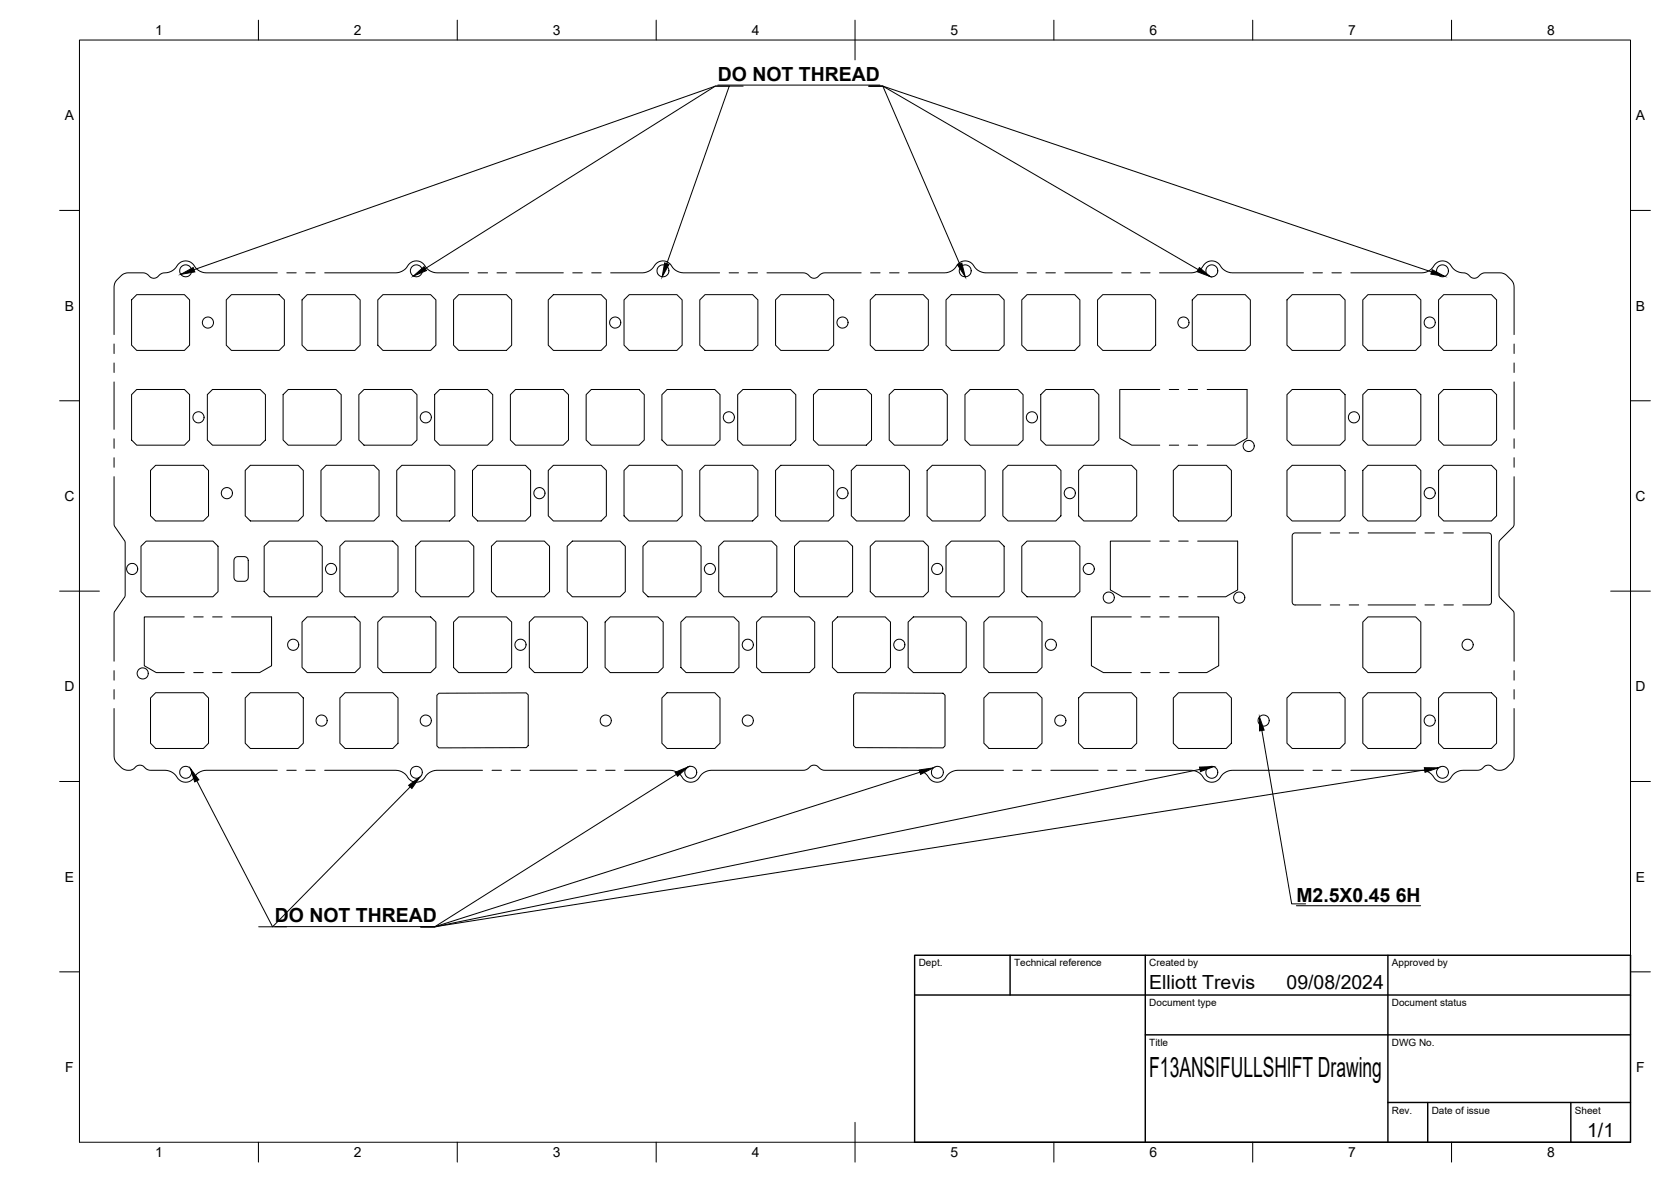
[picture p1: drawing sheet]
<svg xmlns="http://www.w3.org/2000/svg" width="420mm" height="297mm" viewBox="0 0 420 297" stroke-linecap="round" stroke-linejoin="round" font-family="sans-serif">
<!-- layer: Reference -->
<g fill="none" stroke="#000" stroke-width=".25">
<path d="M34.4 74h12l1.3 1.4v11.3l-1.3 1.4h-12l-1.3-1.4v-11.3zM58.2 74h12l1.3 1.4v11.3l-1.3 1.4h-12l-1.3-1.4v-11.3zM69.7 68.6h-17.8a3.7 3.7 0 0 1-3.3-2.2 2.6 2.6 0 0 0-4.4 .9 4.5 4.5 0 0 1-3.5 1.4l-.3 .2a2.09 2.09 0 0 1-2.3 .9 3.9 3.9 0 0 0-2.2-1.2l-4.4 .1a4.6 4.6 0 0 0-2.3 1.9l-.5 1.5v12M72.1 68.6h2.4M76.9 68.6h2.3M77.2 74h12l1.4 1.4v11.3l-1.4 1.4h-12l-1.3-1.4v-11.3zM81.6 68.6h17.9a3.7 3.7 0 0 0 3.3-2.2 2.6 2.6 0 0 1 4.3 .9l.8 .7 1.5 .5 8.4 .1M96.3 74h12l1.3 1.4v11.3l-1.3 1.4h-12l-1.3-1.4v-11.3zM115.3 74h12l1.4 1.4v11.3l-1.4 1.4h-12l-1.3-1.4v-11.3zM120.2 68.6h2.4M125 68.6h2.4M129.7 68.6h11.9"/>
<path d="M139.1 74h12.1l1.3 1.4v11.3l-1.3 1.4h-12.1l-1.2-1.4v-11.3zM144 68.6h2.4M148.8 68.6h2.4M153.5 68.6h8a3.7 3.7 0 0 0 3.3-2.2 2.58 2.58 0 0 1 4.3 .9l.8 .7 1.5 .5 9.5 .1M156.9 75.4l1.3-1.4h12l1.3 1.4v11.3l-1.3 1.4h-12l-1.3-1.4zM176 75.4l1.3-1.4h12l1.3 1.4v11.3l-1.3 1.4h-12l-1.3-1.4zM183.3 68.6h2.4M188.1 68.6h2.4M192.8 68.6h9.1a3.9 3.9 0 0 1 2.3 1.2 1.64 1.64 0 0 0 1.9-.7l.6-.4 .8-.1h9M195 75.4l1.3-1.4h12l1.3 1.4v11.3l-1.3 1.4h-12l-1.3-1.4zM218.9 68.6h2.4M220.1 74h12l1.3 1.4v11.3l-1.3 1.4h-12l-1.3-1.4v-11.3z"/>
<path d="M223.7 68.6h2.4M228.4 68.6h9.1a3.7 3.7 0 0 0 3.3-2.2 2.6 2.6 0 0 1 4.4 .9l.7 .7 1.5 .5 8.4 .1M239.2 74h12l1.3 1.4v11.3l-1.3 1.4h-12l-1.3-1.4v-11.3zM256.9 75.4l1.3-1.4h12l1.3 1.4v11.3l-1.3 1.4h-12l-1.3-1.4zM258.2 68.6h2.4M263 68.6h2.4M267.7 68.6h12M276 75.4l1.3-1.4h12l1.3 1.4v11.3l-1.3 1.4h-12l-1.3-1.4zM282 68.6h2.4M286.8 68.6h2.4M291.5 68.6h8a3.7 3.7 0 0 0 3.3-2.2 2.58 2.58 0 0 1 4.3 .9l1.3 .9 1.5 .4h17.8M299.8 75.4l1.3-1.4h12l1.3 1.4v11.3l-1.3 1.4h-12l-1.3-1.4z"/>
<path d="M323.6 75.4l1.3-1.4h12l1.3 1.4v11.3l-1.3 1.4h-12l-1.3-1.4zM330.1 68.6h2.4M334.9 68.6h2.4M339.7 68.6h17.8a3.7 3.7 0 0 0 3.3-2.2 2.6 2.6 0 0 1 4.4 .9 4.5 4.5 0 0 0 3.4 1.4l.4 .2a2.09 2.09 0 0 0 2.2 .9 3.9 3.9 0 0 1 2.3-1.2l4.4 .1a4.6 4.6 0 0 1 2.3 1.9l.5 1.5v12M344 74h12l1.3 1.4v11.3l-1.3 1.4h-12l-1.3-1.4v-11.3zM363 74h12l1.3 1.4v11.3l-1.3 1.4h-12l-1.3-1.4v-11.3zM28.7 86.5v2.3M28.7 91.2v2.4M28.7 96v11.9M33.1 99.2l1.3-1.3h12l1.3 1.3v11.4l-1.3 1.3h-12l-1.3-1.3zM52.1 99.2l1.3-1.3h12l1.3 1.3v11.4l-1.3 1.3h-12l-1.3-1.3zM71.2 99.2l1.3-1.3h12l1.3 1.3v11.4l-1.3 1.3h-12l-1.3-1.3z"/>
<path d="M90.2 99.2l1.3-1.3h12l1.3 1.3v11.4l-1.3 1.3h-12l-1.3-1.3zM109.3 99.2l1.3-1.3h12l1.3 1.3v11.4l-1.3 1.3h-12l-1.3-1.3zM128.3 99.2l1.3-1.3h12l1.3 1.3v11.4l-1.3 1.3h-12l-1.3-1.3zM147.4 99.2l1.3-1.3h12l1.3 1.3v11.4l-1.3 1.3h-12l-1.3-1.3zM166.4 99.2l1.3-1.3h12l1.3 1.3v11.4l-1.3 1.3h-12l-1.3-1.3zM185.5 99.2l1.3-1.3h12l1.3 1.3v11.4l-1.3 1.3h-12l-1.3-1.3zM204.5 99.2l1.3-1.3h12l1.3 1.3v11.4l-1.3 1.3h-12l-1.3-1.3zM223.6 99.2l1.3-1.3h12l1.3 1.3v11.4l-1.3 1.3h-12l-1.3-1.3zM242.6 99.2l1.3-1.3h12l1.3 1.3v11.4l-1.3 1.3h-12l-1.3-1.3zM261.7 99.2l1.3-1.3h12l1.3 1.3v11.4l-1.3 1.3h-12l-1.3-1.3zM291.6 97.9h-10v12.2l3 1.8h7M294 97.9h2.4"/>
<path d="M298.8 97.9h2.3M303.5 97.9h10.1v12.2l-3 1.8h-7.1M323.6 99.2l1.3-1.3h12l1.3 1.3v11.4l-1.3 1.3h-12l-1.3-1.3zM342.7 99.2l1.3-1.3h12l1.3 1.3v11.4l-1.3 1.3h-12l-1.3-1.3zM363 97.9h12l1.3 1.3v11.4l-1.3 1.3h-12l-1.3-1.3v-11.4zM380.7 86.5v2.3M380.7 91.2v2.4M380.7 96v11.9M28.7 119.8v12.2l2.6 3.8 .2 .6v13.2l-.2 .6-2.6 3.7v12.3M28.7 110.3v2.4M28.7 115v2.4M37.8 118.2l1.3-1.3h12l1.3 1.3v11.4l-1.3 1.3h-12l-1.3-1.3z"/>
<path d="M61.7 118.2l1.2-1.3h12.1l1.3 1.3v11.4l-1.3 1.3h-12.1l-1.2-1.3zM80.7 118.2l1.3-1.3h12l1.3 1.3v11.4l-1.3 1.3h-12l-1.3-1.3zM99.8 118.2l1.2-1.3h12.1l1.3 1.3v11.4l-1.3 1.3h-12.1l-1.2-1.3zM118.8 118.2l1.3-1.3h12l1.3 1.3v11.4l-1.3 1.3h-12l-1.3-1.3zM137.9 118.2l1.2-1.3h12.1l1.3 1.3v11.4l-1.3 1.3h-12.1l-1.2-1.3zM156.9 118.2l1.3-1.3h12l1.3 1.3v11.4l-1.3 1.3h-12l-1.3-1.3zM176 118.2l1.3-1.3h12l1.3 1.3v11.4l-1.3 1.3h-12l-1.3-1.3zM195 118.2l1.3-1.3h12l1.3 1.3v11.4l-1.3 1.3h-12l-1.3-1.3zM214.1 118.2l1.3-1.3h12l1.3 1.3v11.4l-1.3 1.3h-12l-1.3-1.3zM233.1 118.2l1.3-1.3h12l1.3 1.3v11.4l-1.3 1.3h-12l-1.3-1.3zM252.2 118.2l1.3-1.3h12l1.3 1.3v11.4l-1.3 1.3h-12l-1.3-1.3zM271.2 118.2l1.3-1.3h12l1.3 1.3v11.4l-1.3 1.3h-12l-1.3-1.3z"/>
<path d="M294 111.9h2.4M295 118.2l1.3-1.3h12l1.3 1.3v11.4l-1.3 1.3h-12l-1.3-1.3zM298.8 111.9h2.3M323.6 118.2l1.3-1.3h12l1.3 1.3v11.4l-1.3 1.3h-12l-1.3-1.3zM342.7 118.2l1.3-1.3h12l1.3 1.3v11.4l-1.3 1.3h-12l-1.3-1.3zM361.7 118.2l1.3-1.3h12l1.3 1.3v11.4l-1.3 1.3h-12l-1.3-1.3zM380.7 119.8v12.2l-.3 .5-3.2 3.2-.3 .7v13.4l.3 .5 3.5 3.6v12.3M380.7 110.3v2.4M380.7 115v2.4M35.5 137.3l1.3-1.3h16.7l1.3 1.3v11.4l-1.3 1.3h-16.7l-1.3-1.3zM66.4 137.3l1.3-1.3h12l1.3 1.3v11.4l-1.3 1.3h-12l-1.3-1.3zM85.5 137.3l1.3-1.3h12l1.3 1.3v11.4l-1.3 1.3h-12l-1.3-1.3z"/>
<path d="M104.5 137.3l1.3-1.3h12l1.3 1.3v11.4l-1.3 1.3h-12l-1.3-1.3zM123.6 137.3l1.3-1.3h12l1.3 1.3v11.4l-1.3 1.3h-12l-1.3-1.3zM143.9 136h12l1.3 1.3v11.4l-1.3 1.3h-12l-1.3-1.3v-11.4zM161.7 137.3l1.3-1.3h12l1.3 1.3v11.4l-1.3 1.3h-12l-1.3-1.3zM180.7 137.3l1.3-1.3h12l1.3 1.3v11.4l-1.3 1.3h-12l-1.3-1.3zM199.8 137.3l1.3-1.3h12l1.3 1.3v11.4l-1.3 1.3h-12l-1.3-1.3zM218.8 137.3l1.3-1.3h12l1.3 1.3v11.4l-1.3 1.3h-12l-1.3-1.3zM237.9 137.3l1.3-1.3h12l1.3 1.3v11.4l-1.3 1.3h-12l-1.3-1.3zM256.9 137.3l1.3-1.3h12l1.3 1.3v11.4l-1.3 1.3h-12l-1.3-1.3zM289.2 136h-10v12.3l3 1.7h7M291.6 136h2.4M296.4 136h2.4"/>
<path d="M301.1 136h10.1v12.3l-3 1.7h-7.1M332.1 133.9h-6.6l-.5 .5-.1 16.9a.72 .72 0 0 0 .7 .7h6.5M334.5 133.9h2.4M339.2 133.9h2.4M344 133.9h11.9M358.3 133.9h2.4M363.1 133.9h2.3M367.8 133.9h6.6l.4 .3 .2 .5v16.8l-.6 .5h-6.6M46.3 155h-10v12.3l3 1.7h7M48.7 155h2.4M53.5 155h2.4M58.2 155h10.1v12.3l-3 1.7h-7.1"/>
<path d="M59.1 140.2l.5-.3h1.8a1 1 0 0 1 1 1v4.2a1 1 0 0 1-1 1h-1.6a1 1 0 0 1-1-1v-4.2zM75.9 156.3l1.3-1.3h12l1.4 1.3v11.4l-1.4 1.3h-12l-1.3-1.3zM95 156.3l1.3-1.3h12l1.3 1.3v11.4l-1.3 1.3h-12l-1.3-1.3zM114 156.3l1.3-1.3h12l1.4 1.3v11.4l-1.4 1.3h-12l-1.3-1.3zM133.1 156.3l1.3-1.3h12l1.3 1.3v11.4l-1.3 1.3h-12l-1.3-1.3zM152.1 156.3l1.3-1.3h12l1.4 1.3v11.4l-1.4 1.3h-12l-1.3-1.3zM171.2 156.3l1.3-1.3h12l1.3 1.3v11.4l-1.3 1.3h-12l-1.3-1.3zM190.2 156.3l1.4-1.3h11.9l1.4 1.3v11.4l-1.4 1.3h-11.9l-1.4-1.3zM209.3 156.3l1.3-1.3h12l1.3 1.3v11.4l-1.3 1.3h-12l-1.3-1.3zM228.3 156.3l1.4-1.3h12l1.3 1.3v11.4l-1.3 1.3h-12l-1.4-1.3zM247.4 156.3l1.3-1.3h12l1.3 1.3v11.4l-1.3 1.3h-12l-1.3-1.3zM284.5 155h-10.1v12.3l3 1.7h7.1"/>
<path d="M286.9 155h2.3M291.6 150h2.4M291.6 155h2.4M296.4 155h10v12.3l-3 1.7h-7M296.4 150h2.4M334.5 152h2.4M339.2 152h2.4M342.7 156.3l1.3-1.3h12l1.3 1.3v11.4l-1.3 1.3h-12l-1.3-1.3zM344 152h11.9M358.3 152h2.4M363.1 152h2.3M28.7 178.1l.1 12.7a4.9 4.9 0 0 0 2 2.3 2.58 2.58 0 0 0 3.6-.6 1.9 1.9 0 0 1 2.5 .8l1 .3h3.6a3.7 3.7 0 0 1 3.3 2.1 2.6 2.6 0 0 0 4.3-.8l1.3-1 1.5-.3h17.8"/>
<path d="M28.7 168.5v2.4M28.7 173.3v2.4M39.1 174.1h12l1.3 1.3v11.4l-1.3 1.3h-12l-1.3-1.3v-11.4zM48.7 169h2.4M53.5 169h2.4M62.9 174.1h12.1l1.3 1.3v11.4l-1.3 1.3h-12.1l-1.2-1.3v-11.4zM86.8 174.1h12l1.3 1.3v11.4l-1.3 1.3h-12l-1.3-1.3v-11.4zM110.4 174.2l21.9-.1 .5 .5v12.8l-.5 .5h-21.9l-.5-.5v-12.7zM167.7 174.1h12l1.3 1.3v11.4l-1.3 1.3h-12l-1.3-1.3v-11.4zM214.6 174.6l.5-.5 22 .1 .5 .5v12.7l-.5 .5h-22l-.5-.5zM247.4 175.4l1.3-1.3h12l1.3 1.3v11.4l-1.3 1.3h-12l-1.3-1.3zM271.2 175.4l1.3-1.3h12l1.3 1.3v11.4l-1.3 1.3h-12l-1.3-1.3z"/>
<path d="M286.9 169h2.3M291.6 169h2.4M295 175.4l1.3-1.3h12l1.3 1.3v11.4l-1.3 1.3h-12l-1.3-1.3zM323.6 175.4l1.3-1.3h12l1.3 1.3v11.4l-1.3 1.3h-12l-1.3-1.3zM344 174.1h12l1.3 1.3v11.4l-1.3 1.3h-12l-1.3-1.3v-11.4zM363 174.1h12l1.3 1.3v11.4l-1.3 1.3h-12l-1.3-1.3v-11.4zM380.7 178.1l-.1 12.7a4.9 4.9 0 0 1-2 2.3 2.57 2.57 0 0 1-3.6-.6 1.92 1.92 0 0 0-2.5 .8l-1 .3h-3.6a3.7 3.7 0 0 0-3.3 2.1 2.6 2.6 0 0 1-4.4-.8l-1.2-1-1.5-.3h-17.8M380.7 168.5v2.4M380.7 173.3v2.4M72.1 193.6h2.4M76.9 193.6h2.3M81.6 193.6h17.9a3.7 3.7 0 0 1 3.3 2.1 2.6 2.6 0 0 0 4.3-.8l.8-.7 1.5-.6h11.9"/>
<path d="M123.7 193.6h2.4M128.5 193.6h2.4M133.2 193.6h11.9M147.5 193.6h2.4M152.3 193.6h2.4M157.1 193.6h11.4a3.7 3.7 0 0 1 3.3 2.1 2.6 2.6 0 0 0 4.3-.8l1.3-1 1.5-.3h23.1a3.9 3.9 0 0 0 2.2-1.2 1.97 1.97 0 0 1 2.2 .9l1 .3h23.1a3.7 3.7 0 0 1 3.2 2.1 2.58 2.58 0 0 0 4.4-.8l.8-.7 1.4-.6h12M254.7 193.6h2.4M259.5 193.6h2.3M264.2 193.6h11.9M278.5 193.6h2.4M283.3 193.6h2.3M288 193.6h11.5a3.7 3.7 0 0 1 3.3 2.1 2.58 2.58 0 0 0 4.3-.8l1.3-1 1.5-.3h17.8"/>
<path d="M330.1 193.6h2.4M334.9 193.6h2.4"/>
<circle cx="46.7" cy="68.1" r="1.5"/>
<circle cx="104.7" cy="68.1" r="1.51"/>
<circle cx="166.7" cy="68.1" r="1.5"/>
<circle cx="242.7" cy="68.1" r="1.51"/>
<circle cx="304.7" cy="68.1" r="1.5"/>
<circle cx="362.7" cy="68.1" r="1.5"/>
<circle cx="52.3" cy="81.1" r="1.4"/>
<circle cx="154.7" cy="81.1" r="1.4"/>
<circle cx="211.8" cy="81.1" r="1.4"/>
<circle cx="297.6" cy="81.1" r="1.4"/>
<circle cx="359.5" cy="81.1" r="1.4"/>
<circle cx="49.9" cy="104.9" r="1.4"/>
<circle cx="107.1" cy="104.9" r="1.4"/>
<circle cx="183.3" cy="104.9" r="1.4"/>
<circle cx="259.5" cy="104.9" r="1.4"/>
<circle cx="314" cy="112.1" r="1.4"/>
<circle cx="340.4" cy="104.9" r="1.41"/>
<circle cx="57" cy="123.9" r="1.4"/>
<circle cx="135.6" cy="123.9" r="1.4"/>
<circle cx="211.8" cy="123.9" r="1.4"/>
<circle cx="269" cy="123.9" r="1.4"/>
<circle cx="359.5" cy="123.9" r="1.41"/>
<circle cx="33.2" cy="143" r="1.4"/>
<circle cx="83.2" cy="143" r="1.4"/>
<circle cx="178.5" cy="143" r="1.4"/>
<circle cx="235.6" cy="143" r="1.4"/>
<circle cx="273.7" cy="143" r="1.4"/>
<circle cx="278.8" cy="150.2" r="1.4"/>
<circle cx="311.6" cy="150.2" r="1.4"/>
<circle cx="35.9" cy="169.2" r="1.4"/>
<circle cx="73.7" cy="162" r="1.4"/>
<circle cx="130.9" cy="162" r="1.4"/>
<circle cx="188" cy="162" r="1.4"/>
<circle cx="226.1" cy="162" r="1.4"/>
<circle cx="264.2" cy="162" r="1.4"/>
<circle cx="369" cy="162" r="1.41"/>
<circle cx="46.7" cy="194.1" r="1.5"/>
<circle cx="80.9" cy="181.1" r="1.4"/>
<circle cx="104.7" cy="194.1" r="1.51"/>
<circle cx="107.1" cy="181.1" r="1.4"/>
<circle cx="152.3" cy="181.1" r="1.4"/>
<circle cx="173.7" cy="194.1" r="1.51"/>
<circle cx="188" cy="181.1" r="1.4"/>
<circle cx="235.7" cy="194.1" r="1.5"/>
<circle cx="266.6" cy="181.1" r="1.4"/>
<circle cx="304.7" cy="194.1" r="1.5"/>
<circle cx="317.7" cy="181.1" r="1.4"/>
<circle cx="359.5" cy="181.1" r="1.4"/>
<circle cx="362.7" cy="194.1" r="1.5"/>
</g>
<!-- layer: BORDER -->
<g fill="none" stroke="#000" stroke-width=".25">
<path d="M20 10.1h390v276.9h-390zM65 5.1v5M115 5.1v5M165 5.1v5M215 5.1v10M265 5.1v5M315 5.1v5M365 5.1v5M15 52.9h5M410 52.9h5M15 100.7h5M410 100.7h5"/>
<path d="M15 148.6h10M405 148.6h10M15 196.4h5M410 196.4h5M15 244.2h5M410 244.2h5M65 287v5M115 287v5M165 287v5M215 282.1v9.9M265 287v5M315 287v5"/>
<path d="M365 287v5"/>
</g>
<!-- layer: TITLEBLOCK -->
<path d="M230 240.1h180v46.9h-180zM230 250h180M254 240.1v9.9M288 240.1v46.9M349 240.1v46.9M288 260.1h122M349 277.1h61M359 277.1v9.9M395 277.1v9.9" fill="none" stroke="#000" stroke-width=".36"/>
<!-- layer: Notes -->
<path d="M180.5 21.4h40.7M69.1 232.9h40.7M326 227.6h31.2" fill="none" stroke="#000" stroke-width=".25"/>
<!-- layer: Leaders -->
<g fill="#000" stroke="#000" stroke-width=".25">
<path d="M45.5 68.9l3.1-1.7 .4 1.1zM103.9 69.4l2.7-2.4 .6 1zM167.1 66.1l1.1 .3-1.7 3.2zM240.8 66.6l1.1-.5 .8 3.5zM301.6 67.3l2.7 2.2-3.3-1.2zM360.1 67.8l3.2 1.7-3.5-.6zM47.9 193.1l2.1 2.9-1 .5zM102.7 197.3l2.9-2.1-2 2.9zM169.8 194.1l3.2-1.4-2.6 2.4zM231.1 193.5l3.5-.5-3.1 1.6zM301.6 192.8l3.6-.2-3.4 1.3zM316.7 180.1l1.2 3.4-1.2 .2z"/>
<path d="M358.1 192.9l3.6 .1-3.4 1.1z"/>
</g>
<path d="M186.9 21.6h-3.5l-15.7 44.7M218.5 21.6h3.5l19.3 44.8M218.5 21.6h3.5l79.3 46.2M218.5 21.6h3.5l138 46.7M106.9 67.5l73-45.9h3.5h-3.5l-131.1 46.2M49.5 196.2l19 36.7h3.6M103.1 197.7l-34.6 35.2h-3.5M170.1 194.6l-60.8 38.3h-3.5M231.3 194.1l-122 38.8h-3.5M301.7 193.3l-192.4 39.6h-3.5M317.3 183.6l7.5 43.5h3.5M358.2 193.5l-248.9 39.4h-3.5" fill="none" stroke="#000" stroke-width=".25"/>
<text font-size="7" x="289" y="270.6">F13ANSIFULLSHIFT Drawing</text>
<g font-size="4.9">
<text x="180.5" y="20.3">DO NOT THREAD</text>
<text x="326" y="226.6">M2.5X0.45 6H</text>
<text x="69.1" y="231.8">DO NOT THREAD</text>
<text x="289" y="248.5">Elliott Trevis</text>
<text x="323.5" y="248.5">09/08/2024</text>
<text x="399.1" y="285.7">1/1</text>
</g>
<g font-size="3.5">
<text x="39" y="8.8">1</text>
<text x="89" y="8.8">2</text>
<text x="139" y="8.8">3</text>
<text x="189" y="8.8">4</text>
<text x="239" y="8.8">5</text>
<text x="289" y="8.8">6</text>
<text x="339" y="8.8">7</text>
<text x="389" y="8.8">8</text>
<text x="16.3" y="30.2">A</text>
<text x="411.3" y="30.2">A</text>
<text x="16.3" y="78">B</text>
<text x="411.3" y="78">B</text>
<text x="16.2" y="125.9">C</text>
<text x="411.2" y="125.9">C</text>
<text x="16.2" y="173.7">D</text>
<text x="411.2" y="173.7">D</text>
<text x="16.3" y="221.6">E</text>
<text x="411.3" y="221.6">E</text>
<text x="16.4" y="269.4">F</text>
<text x="411.4" y="269.4">F</text>
<text x="39" y="290.8">1</text>
<text x="89" y="290.8">2</text>
<text x="139" y="290.8">3</text>
<text x="189" y="290.8">4</text>
<text x="239" y="290.8">5</text>
<text x="289" y="290.8">6</text>
<text x="339" y="290.8">7</text>
<text x="389" y="290.8">8</text>
</g>
<g font-size="2.5">
<text x="231" y="242.9">Dept.</text>
<text x="255" y="242.9">Technical reference</text>
<text x="289" y="242.9">Created by</text>
<text x="350" y="242.9">Approved by</text>
<text x="289" y="252.8">Document type</text>
<text x="350" y="252.8">Document status</text>
<text x="289" y="262.9">Title</text>
<text x="350" y="262.9">DWG No.</text>
<text x="350" y="279.9">Rev.</text>
<text x="360" y="279.9">Date of issue</text>
<text x="396" y="279.9">Sheet</text>
</g>
</svg>
